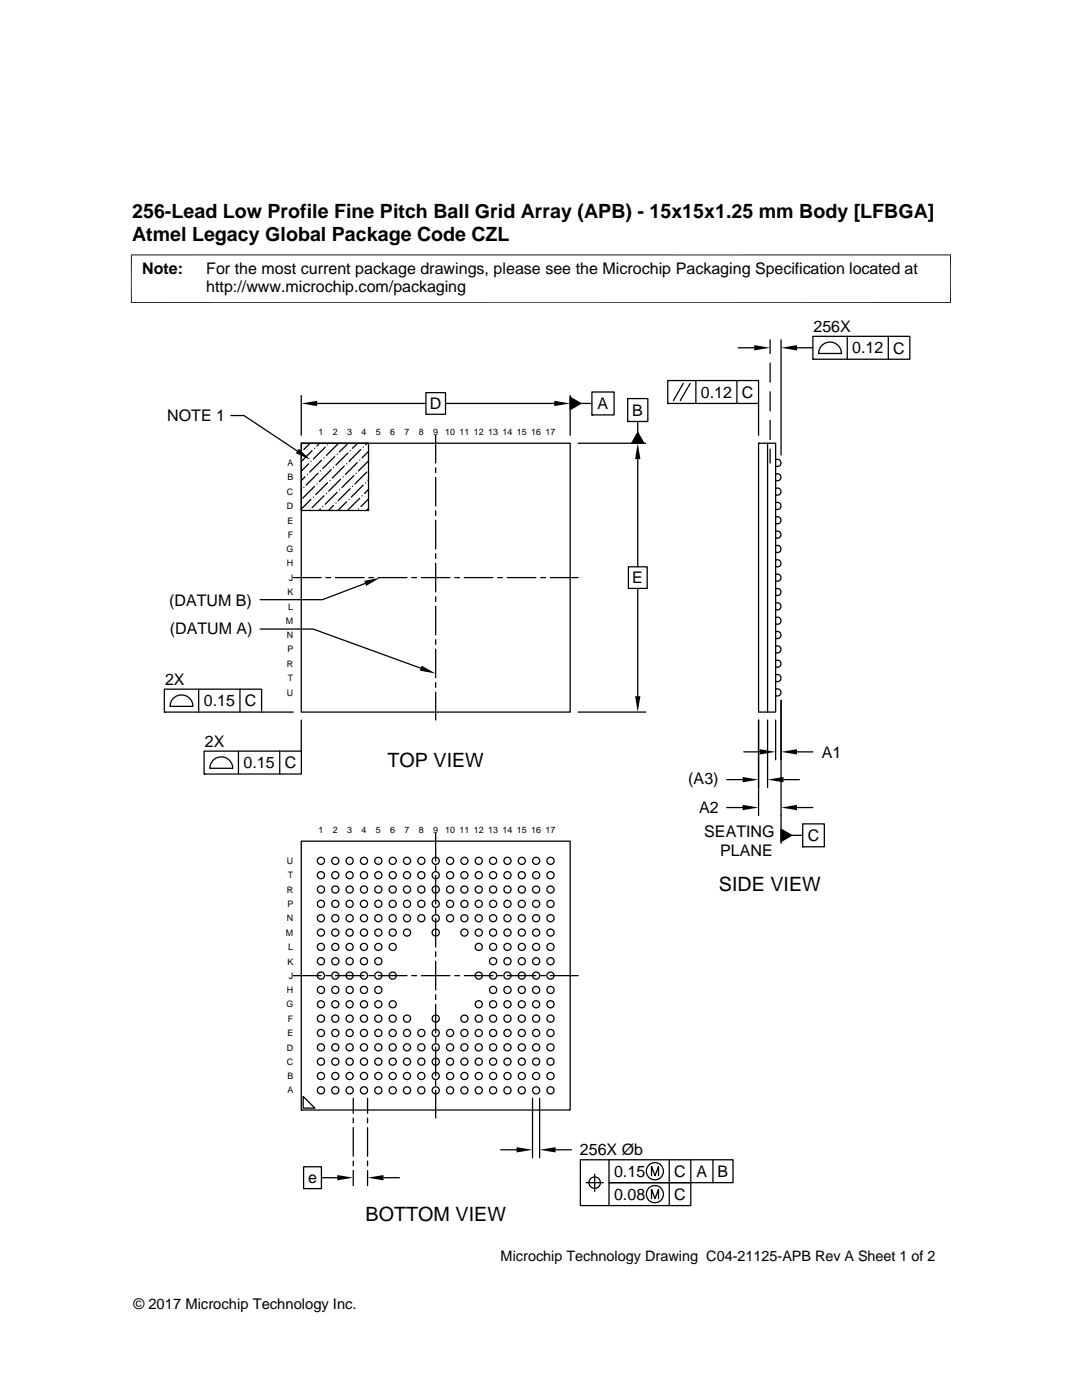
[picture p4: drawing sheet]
<svg xmlns="http://www.w3.org/2000/svg" width="216mm" height="279mm" viewBox="0 0 216 279" stroke-linecap="round" stroke-linejoin="round" font-family="sans-serif">
<g fill="none" stroke="#000" stroke-width=".25">
<path d="M60.1 78.9v8M85 78.4h3.9v4.3h-3.9zM113.8 79.3l2.1 1.2-2.1 1.2zM113.8 78.9v8M118.1 78.2h4.4v4.6h-4.4zM125.2 79.5h4.1v4.6h-4.1zM133.2 75.9h18.2v4.6h-18.2zM136.3 76.5l-1.9 3.4M137.7 76.5l-2 3.4M138.9 75.9v4.6M147 75.9v4.6M147.3 69.4h3.2"/>
<path d="M153.7 67.8v2.8M153.7 72.5v3.8M153.7 78.2v3.8M155.9 67.8v23M159 69.4h3.2M162.2 67.1h19.3v4.6h-19.3zM162.2 71.7h.1M164.1 68.8a2.29 2.29 0 0 1 2.5-.3 2.29 2.29 0 0 1 1.3 2h-4.6l.4-1.1zM169.1 67.1v4.6M177.2 67.1v4.6M46.1 82.9h2.6l10.6 7.1M60.1 88.5h53.7v53.6h-53.7z"/>
<path d="M60.1 88.5h.1M60.1 88.5h13.4v13.4h-13.4zM60.2 90.2h.1M60.2 97.8h-.1M60.6 97.3h.1M60.9 95.2l-.8 .7M61.3 94.7h.1M61.6 92.6l-1.5 1.4M61.9 88.5l-1.3 1.2M62 92.1h.1M62 99.7l-1.9 1.9M62.3 89.9l-2.2 2.2"/>
<path d="M62.5 99.2h.1M62.8 89.5h.1M62.8 97.1l-2.4 2.3M63.2 96.6h.1M63.3 80.5h21.7M63.5 94.4l-2.4 2.4M63.8 88.5l-.6 .5M63.9 94h.1M64.2 91.8l-2.4 2.4M64.6 91.4h.1M64.6 99l-2.3 2.3M64.9 89.2l-2.4 2.4"/>
<path d="M65.1 98.5h.1M65.4 88.8h.1M65.4 96.4l-2.4 2.3M65.8 95.9h.1M66.1 93.7l-2.4 2.4M66.5 93.3h.1M66.8 91.1l-2.4 2.4M67.3 90.7h.1M67.3 98.3l-2.4 2.3M67.5 88.5l-2.4 2.4M67.7 97.8h.1M68 95.6l-2.4 2.4"/>
<path d="M68.5 95.2h.1M68.7 93l-2.4 2.4M69.2 92.6h.1M69.4 90.4l-2.4 2.4M69.5 88.5l-1.8 1.7M69.6 99.7h.1M69.9 89.9h.1M69.9 97.5l-2.4 2.4M70.3 97.1h.1M70.6 94.9l-2.4 2.4M71.1 94.4h.1M71.3 92.3l-2.4 2.4"/>
<path d="M71.4 88.5l-1.1 1M71.8 91.8h.1M71.8 99.4l-2.4 2.4M72 89.7l-2.4 2.4M72.2 99h.1M72.5 89.2h.1M72.5 96.8l-2.4 2.4M73 96.4h.1M73.2 94.2l-2.4 2.4M73.3 88.5l-.3 .3M73.5 90.1l-1.3 1.3M73.5 92l-2 2"/>
<path d="M73.5 95.8l-.1 .1M73.5 97.7l-.8 .8M73.5 99.6l-1.5 1.5M86.9 86.9v5.5M86.9 93.4v.9M86.9 95.3v5.7M88.9 80.5h21.7M115.4 88.5h13.4M115.9 80.5h2.2M118.1 82.8h.1M125.2 84.1h.1M127.3 91.6v21.5"/>
<path d="M127.3 86.3l1.2 2.2h-2.5zM127.3 84.1v2.2M133.2 80.5h.1M151.4 80.5v6.4M151.4 88.5h3.4v53.6h-3.4zM151.4 88.5h.1M153.2 88.5v53.6M153.7 83.9v3.8M153.7 89.6v2.8M154.8 97.5a.71 .71 0 0 1 1 .6 .71 .71 0 0 1-1 .6M154.8 94.6h.2a.71 .71 0 0 1 .8 .8 .71 .71 0 0 1-1 .5M154.8 91.8l.7-.1a.72 .72 0 0 1 0 1.3h-.7"/>
<path d="M58.5 115.3h5.6M61.8 101.8h.1M63.9 101.6l-.3 .3M64.4 101.1h.1M65 115.3h1M66.5 100.9l-.9 1M66.9 115.3h5.7M67 100.4h.1M69.2 100.1l-1.8 1.8M71.5 101.6h.1M72.9 116.4l-8.6 3.3h-12.4M73.5 101.5l-.4 .4"/>
<path d="M73.6 115.3h.9M75.5 115.3h5.7M82.2 115.3h.9M84.1 115.3h5.7M86.9 101.9v1M86.9 103.8v5.8M86.9 110.5v1M86.9 112.4v5.7M86.9 119.1v.9M90.7 115.3h1M92.6 115.3h5.8M99.3 115.3h1"/>
<path d="M101.2 115.3h5.7M107.9 115.3h.9M109.8 115.3h5.6M125.4 113.1h3.7v4.3h-3.7zM127.3 117.4v21.5M154.8 117.5a.72 .72 0 0 1 1 .6 .72 .72 0 0 1-1 .7M154.8 114.7l.7-.1a.72 .72 0 0 1 0 1.3h-.7M154.8 111.8a.72 .72 0 0 1 1 .6 .72 .72 0 0 1-1 .7M154.8 108.9a.71 .71 0 0 1 1 .7 .71 .71 0 0 1-1 .6M154.8 106.1a.72 .72 0 0 1 1 .6 .72 .72 0 0 1-1 .6M154.8 103.2h.7a.72 .72 0 0 1 0 1.3h-.7M154.8 100.4a.72 .72 0 0 1 1 .6 .72 .72 0 0 1-1 .6"/>
<path d="M32.8 137.5h19.4v4.6h-19.4zM34.7 139.3a2.29 2.29 0 0 1 2.4-.4 2.29 2.29 0 0 1 1.4 2.1h-4.6l.3-1.2zM39.6 137.5v4.6M47.9 137.5v4.6M51.9 125.5h10.6l21.4 7.8M86.9 121v5.7M86.9 127.7v.9M86.9 129.6v5.7M86.9 136.2v1M86.9 138.1v5.6M154.8 137.6l.7-.1a.72 .72 0 0 1 0 1.3h-.7M154.8 134.7a.71 .71 0 0 1 1 .5 .71 .71 0 0 1-.8 .8l-.2-.1"/>
<path d="M154.8 131.8a.71 .71 0 0 1 1 .7 .71 .71 0 0 1-1 .6M154.8 129a.72 .72 0 0 1 1 .6 .72 .72 0 0 1-1 .6M154.8 126.1h.7a.72 .72 0 0 1 0 1.3h-.7M154.8 123.3a.72 .72 0 0 1 1 .6 .72 .72 0 0 1-1 .6M154.8 120.4a.71 .71 0 0 1 1 .6 .71 .71 0 0 1-1 .6M155.9 139.8v28.5M32.8 142.1h.1M40.7 149.9h19.4v4.6h-19.4zM40.7 154.5h.1M42.6 151.6a2.29 2.29 0 0 1 2.5-.4 2.29 2.29 0 0 1 1.3 2.1h-4.5l.3-1.1zM47.6 149.9v4.6M52.2 142.1h6.3"/>
<path d="M55.8 149.9v4.6M60.1 143.7v6.2M115.4 142.1h13.4M145 155.6h3.2M148.4 150.1h3.2M151.4 143.7v19.1M153.2 143.7v13.5M154.8 143.7v7.9M156.3 155.6h3.2M159 150.1h3.2M60.1 167.9h53.7v53.6h-53.7zM86.9 166.3v5.6"/>
<path d="M86.9 172.8v1M86.9 174.7v5.7M145 161.2h3.2M155.9 165.5l2.1 1.2-2.1 1.2zM158 166.7h2.2M159 161.2h3.2M160.2 164.4h4.3v4.6h-4.3zM160.2 169h.1M58.5 194.7h5.6M65 194.7h1M66.9 194.7h5.7M73.6 194.7h.9"/>
<path d="M75.5 194.7h5.7M82.2 194.7h.9M84.1 194.7h5.7M86.9 181.4v.9M86.9 183.3v5.7M86.9 189.9v1M86.9 191.9v5.7M86.9 198.5v1M90.7 194.7h1M92.6 194.7h5.8M99.3 194.7h1M101.2 194.7h5.7"/>
<path d="M107.9 194.7h.9M109.8 194.7h5.6M60.5 218.8l2.3 2.3h-2.3zM70.5 219.2v3M73.3 219.2v3M86.9 200.4v5.7M86.9 207.1v.9M86.9 209v5.7M86.9 215.7v.9M86.9 217.6v5.5M106.3 219.2v11.9M107.7 219.2v11.9"/>
<path d="M60.1 221.5h.1M60.6 232.9h3.5v4.3h-3.5zM64.1 235h3.2M70.5 223.1v1M70.5 225v5.8M70.5 231.7v1M70.5 233.6v3M73.3 223.1v1M73.3 225v5.8M73.3 231.7v1M73.3 233.6v3M76.5 235h3.2"/>
<path d="M99.9 229.5h3.2M110.8 229.5h3.2M116.9 236h3.5M118.7 234.3v3.4M121.5 231.5v4.5h16.3v4.6h-22v-9.1h30.5v4.5h-24.8v4.6M130 234.6v-1.8l.7 1.8 .7-1.8v1.8M130 239.2v-1.8l.7 1.8 .7-1.8v1.8M133.5 231.5v9.1M137.8 231.5v4.5M142.3 231.5v4.5"/>
<circle cx="64" cy="171.8" r=".71"/>
<circle cx="64" cy="174.7" r=".71"/>
<circle cx="64" cy="177.5" r=".71"/>
<circle cx="66.9" cy="171.8" r=".72"/>
<circle cx="66.9" cy="177.5" r=".72"/>
<circle cx="66.9" cy="174.7" r=".72"/>
<circle cx="69.8" cy="171.8" r=".72"/>
<circle cx="69.8" cy="177.5" r=".71"/>
<circle cx="69.8" cy="174.7" r=".71"/>
<circle cx="72.6" cy="171.8" r=".72"/>
<circle cx="72.6" cy="177.5" r=".71"/>
<circle cx="72.6" cy="174.7" r=".71"/>
<circle cx="75.5" cy="171.8" r=".71"/>
<circle cx="75.5" cy="174.7" r=".71"/>
<circle cx="75.5" cy="177.5" r=".71"/>
<circle cx="78.4" cy="171.8" r=".72"/>
<circle cx="78.4" cy="177.5" r=".72"/>
<circle cx="78.4" cy="174.7" r=".72"/>
<circle cx="81.2" cy="171.8" r=".72"/>
<circle cx="81.2" cy="177.5" r=".71"/>
<circle cx="81.2" cy="174.7" r=".71"/>
<circle cx="84.1" cy="171.8" r=".72"/>
<circle cx="84.1" cy="177.5" r=".71"/>
<circle cx="84.1" cy="174.7" r=".71"/>
<circle cx="86.9" cy="171.8" r=".71"/>
<circle cx="86.9" cy="174.7" r=".71"/>
<circle cx="86.9" cy="177.5" r=".71"/>
<circle cx="89.8" cy="171.8" r=".72"/>
<circle cx="89.8" cy="177.5" r=".72"/>
<circle cx="89.8" cy="174.7" r=".72"/>
<circle cx="92.7" cy="171.8" r=".72"/>
<circle cx="92.7" cy="177.5" r=".71"/>
<circle cx="92.7" cy="174.7" r=".71"/>
<circle cx="95.5" cy="171.8" r=".72"/>
<circle cx="95.5" cy="177.5" r=".71"/>
<circle cx="95.5" cy="174.7" r=".71"/>
<circle cx="98.4" cy="171.8" r=".71"/>
<circle cx="98.4" cy="174.7" r=".71"/>
<circle cx="98.4" cy="177.5" r=".71"/>
<circle cx="101.3" cy="171.8" r=".72"/>
<circle cx="101.3" cy="177.5" r=".72"/>
<circle cx="101.3" cy="174.7" r=".72"/>
<circle cx="104.1" cy="171.8" r=".72"/>
<circle cx="104.1" cy="177.5" r=".71"/>
<circle cx="104.1" cy="174.7" r=".71"/>
<circle cx="107" cy="171.8" r=".72"/>
<circle cx="107" cy="177.5" r=".71"/>
<circle cx="107" cy="174.7" r=".71"/>
<circle cx="109.8" cy="171.8" r=".71"/>
<circle cx="109.8" cy="174.7" r=".71"/>
<circle cx="109.8" cy="177.5" r=".71"/>
<circle cx="64" cy="191.8" r=".71"/>
<circle cx="64" cy="180.4" r=".71"/>
<circle cx="64" cy="183.2" r=".71"/>
<circle cx="64" cy="194.7" r=".71"/>
<circle cx="64" cy="197.6" r=".71"/>
<circle cx="64" cy="186.1" r=".71"/>
<circle cx="64" cy="189" r=".71"/>
<circle cx="66.9" cy="183.2" r=".72"/>
<circle cx="66.9" cy="194.7" r=".72"/>
<circle cx="66.9" cy="189" r=".72"/>
<circle cx="66.9" cy="191.8" r=".72"/>
<circle cx="66.9" cy="180.4" r=".72"/>
<circle cx="66.9" cy="197.6" r=".72"/>
<circle cx="66.9" cy="186.1" r=".72"/>
<circle cx="69.8" cy="183.3" r=".72"/>
<circle cx="69.8" cy="194.7" r=".72"/>
<circle cx="69.8" cy="189" r=".71"/>
<circle cx="69.8" cy="191.8" r=".71"/>
<circle cx="69.8" cy="180.4" r=".71"/>
<circle cx="69.8" cy="197.6" r=".71"/>
<circle cx="69.8" cy="186.1" r=".71"/>
<circle cx="72.6" cy="194.7" r=".72"/>
<circle cx="72.6" cy="183.3" r=".72"/>
<circle cx="72.6" cy="189" r=".71"/>
<circle cx="72.6" cy="180.4" r=".71"/>
<circle cx="72.6" cy="197.6" r=".71"/>
<circle cx="72.6" cy="191.8" r=".71"/>
<circle cx="72.6" cy="186.1" r=".71"/>
<circle cx="75.5" cy="180.4" r=".71"/>
<circle cx="75.5" cy="191.8" r=".71"/>
<circle cx="75.5" cy="194.7" r=".71"/>
<circle cx="75.5" cy="183.2" r=".71"/>
<circle cx="75.5" cy="186.1" r=".71"/>
<circle cx="75.5" cy="197.6" r=".71"/>
<circle cx="75.5" cy="189" r=".71"/>
<circle cx="78.4" cy="194.7" r=".72"/>
<circle cx="78.4" cy="183.2" r=".72"/>
<circle cx="78.4" cy="189" r=".72"/>
<circle cx="78.4" cy="180.4" r=".72"/>
<circle cx="78.4" cy="186.1" r=".72"/>
<circle cx="81.2" cy="183.3" r=".72"/>
<circle cx="81.2" cy="186.1" r=".71"/>
<circle cx="81.2" cy="180.4" r=".71"/>
<circle cx="84.1" cy="183.3" r=".72"/>
<circle cx="84.1" cy="180.4" r=".71"/>
<circle cx="86.9" cy="180.4" r=".71"/>
<circle cx="86.9" cy="183.2" r=".71"/>
<circle cx="86.9" cy="186.1" r=".71"/>
<circle cx="89.8" cy="183.2" r=".72"/>
<circle cx="89.8" cy="180.4" r=".72"/>
<circle cx="92.7" cy="183.3" r=".72"/>
<circle cx="92.7" cy="186.1" r=".71"/>
<circle cx="92.7" cy="180.4" r=".71"/>
<circle cx="95.5" cy="183.3" r=".72"/>
<circle cx="95.5" cy="194.7" r=".72"/>
<circle cx="95.5" cy="189" r=".71"/>
<circle cx="95.5" cy="186.1" r=".71"/>
<circle cx="95.5" cy="180.4" r=".71"/>
<circle cx="98.4" cy="191.8" r=".71"/>
<circle cx="98.4" cy="180.4" r=".71"/>
<circle cx="98.4" cy="183.2" r=".71"/>
<circle cx="98.4" cy="194.7" r=".71"/>
<circle cx="98.4" cy="197.6" r=".71"/>
<circle cx="98.4" cy="186.1" r=".71"/>
<circle cx="98.4" cy="189" r=".71"/>
<circle cx="101.3" cy="194.7" r=".72"/>
<circle cx="101.3" cy="183.2" r=".72"/>
<circle cx="101.3" cy="189" r=".72"/>
<circle cx="101.3" cy="191.8" r=".72"/>
<circle cx="101.3" cy="197.6" r=".72"/>
<circle cx="101.3" cy="180.4" r=".72"/>
<circle cx="101.3" cy="186.1" r=".72"/>
<circle cx="104.1" cy="183.3" r=".72"/>
<circle cx="104.1" cy="194.7" r=".72"/>
<circle cx="104.1" cy="189" r=".71"/>
<circle cx="104.1" cy="197.6" r=".71"/>
<circle cx="104.1" cy="180.4" r=".71"/>
<circle cx="104.1" cy="191.8" r=".71"/>
<circle cx="104.1" cy="186.1" r=".71"/>
<circle cx="107" cy="183.3" r=".72"/>
<circle cx="107" cy="194.7" r=".72"/>
<circle cx="107" cy="189" r=".71"/>
<circle cx="107" cy="180.4" r=".71"/>
<circle cx="107" cy="191.8" r=".71"/>
<circle cx="107" cy="186.1" r=".71"/>
<circle cx="107" cy="197.6" r=".71"/>
<circle cx="109.8" cy="191.8" r=".71"/>
<circle cx="109.8" cy="180.4" r=".71"/>
<circle cx="109.8" cy="194.7" r=".71"/>
<circle cx="109.8" cy="183.2" r=".71"/>
<circle cx="109.8" cy="197.6" r=".71"/>
<circle cx="109.8" cy="186.1" r=".71"/>
<circle cx="109.8" cy="189" r=".71"/>
<circle cx="64" cy="214.7" r=".71"/>
<circle cx="64" cy="203.3" r=".71"/>
<circle cx="64" cy="206.2" r=".71"/>
<circle cx="64" cy="217.6" r=".71"/>
<circle cx="64" cy="209" r=".71"/>
<circle cx="64" cy="200.4" r=".71"/>
<circle cx="64" cy="211.9" r=".71"/>
<circle cx="66.9" cy="217.6" r=".72"/>
<circle cx="66.9" cy="206.1" r=".72"/>
<circle cx="66.9" cy="211.9" r=".72"/>
<circle cx="66.9" cy="200.4" r=".72"/>
<circle cx="66.9" cy="203.3" r=".72"/>
<circle cx="66.9" cy="214.7" r=".72"/>
<circle cx="66.9" cy="209" r=".72"/>
<circle cx="69.8" cy="217.6" r=".72"/>
<circle cx="69.8" cy="206.2" r=".72"/>
<circle cx="69.8" cy="211.9" r=".71"/>
<circle cx="69.8" cy="200.4" r=".71"/>
<circle cx="69.8" cy="203.3" r=".71"/>
<circle cx="69.8" cy="209" r=".71"/>
<circle cx="69.8" cy="214.7" r=".71"/>
<circle cx="72.6" cy="217.6" r=".72"/>
<circle cx="72.6" cy="206.2" r=".72"/>
<circle cx="72.6" cy="200.4" r=".71"/>
<circle cx="72.6" cy="211.9" r=".71"/>
<circle cx="72.6" cy="214.7" r=".71"/>
<circle cx="72.6" cy="203.3" r=".71"/>
<circle cx="72.6" cy="209" r=".71"/>
<circle cx="75.5" cy="214.7" r=".71"/>
<circle cx="75.5" cy="203.3" r=".71"/>
<circle cx="75.5" cy="217.6" r=".71"/>
<circle cx="75.5" cy="206.2" r=".71"/>
<circle cx="75.5" cy="209" r=".71"/>
<circle cx="75.5" cy="200.4" r=".71"/>
<circle cx="75.5" cy="211.9" r=".71"/>
<circle cx="78.4" cy="217.6" r=".72"/>
<circle cx="78.4" cy="206.1" r=".72"/>
<circle cx="78.4" cy="200.4" r=".72"/>
<circle cx="78.4" cy="211.9" r=".72"/>
<circle cx="78.4" cy="214.7" r=".72"/>
<circle cx="78.4" cy="209" r=".72"/>
<circle cx="78.4" cy="203.3" r=".72"/>
<circle cx="81.2" cy="217.6" r=".72"/>
<circle cx="81.2" cy="206.2" r=".72"/>
<circle cx="81.2" cy="211.9" r=".71"/>
<circle cx="81.2" cy="214.7" r=".71"/>
<circle cx="81.2" cy="209" r=".71"/>
<circle cx="81.2" cy="203.3" r=".71"/>
<circle cx="84.1" cy="217.6" r=".72"/>
<circle cx="84.1" cy="206.2" r=".72"/>
<circle cx="84.1" cy="211.9" r=".71"/>
<circle cx="84.1" cy="214.7" r=".71"/>
<circle cx="84.1" cy="209" r=".71"/>
<circle cx="86.9" cy="214.7" r=".71"/>
<circle cx="86.9" cy="203.3" r=".71"/>
<circle cx="86.9" cy="206.2" r=".71"/>
<circle cx="86.9" cy="217.6" r=".71"/>
<circle cx="86.9" cy="209" r=".71"/>
<circle cx="86.9" cy="211.9" r=".71"/>
<circle cx="89.8" cy="206.1" r=".72"/>
<circle cx="89.8" cy="217.6" r=".72"/>
<circle cx="89.8" cy="211.9" r=".72"/>
<circle cx="89.8" cy="209" r=".72"/>
<circle cx="89.8" cy="214.7" r=".72"/>
<circle cx="92.7" cy="217.6" r=".72"/>
<circle cx="92.7" cy="206.2" r=".72"/>
<circle cx="92.7" cy="211.9" r=".71"/>
<circle cx="92.7" cy="209" r=".71"/>
<circle cx="92.7" cy="203.3" r=".71"/>
<circle cx="92.7" cy="214.7" r=".71"/>
<circle cx="95.5" cy="217.6" r=".72"/>
<circle cx="95.5" cy="206.2" r=".72"/>
<circle cx="95.5" cy="200.4" r=".71"/>
<circle cx="95.5" cy="211.9" r=".71"/>
<circle cx="95.5" cy="214.7" r=".71"/>
<circle cx="95.5" cy="203.3" r=".71"/>
<circle cx="95.5" cy="209" r=".71"/>
<circle cx="98.4" cy="203.3" r=".71"/>
<circle cx="98.4" cy="214.7" r=".71"/>
<circle cx="98.4" cy="206.2" r=".71"/>
<circle cx="98.4" cy="217.6" r=".71"/>
<circle cx="98.4" cy="209" r=".71"/>
<circle cx="98.4" cy="200.4" r=".71"/>
<circle cx="98.4" cy="211.9" r=".71"/>
<circle cx="101.3" cy="217.6" r=".72"/>
<circle cx="101.3" cy="206.1" r=".72"/>
<circle cx="101.3" cy="211.9" r=".72"/>
<circle cx="101.3" cy="200.4" r=".72"/>
<circle cx="101.3" cy="203.3" r=".72"/>
<circle cx="101.3" cy="209" r=".72"/>
<circle cx="101.3" cy="214.7" r=".72"/>
<circle cx="104.1" cy="217.6" r=".72"/>
<circle cx="104.1" cy="206.2" r=".72"/>
<circle cx="104.1" cy="200.4" r=".71"/>
<circle cx="104.1" cy="211.9" r=".71"/>
<circle cx="104.1" cy="209" r=".71"/>
<circle cx="104.1" cy="203.3" r=".71"/>
<circle cx="104.1" cy="214.7" r=".71"/>
<circle cx="107" cy="217.6" r=".72"/>
<circle cx="107" cy="206.2" r=".72"/>
<circle cx="107" cy="200.4" r=".71"/>
<circle cx="107" cy="211.9" r=".71"/>
<circle cx="107" cy="214.7" r=".71"/>
<circle cx="107" cy="203.3" r=".71"/>
<circle cx="107" cy="209" r=".71"/>
<circle cx="109.8" cy="214.7" r=".71"/>
<circle cx="109.8" cy="203.3" r=".71"/>
<circle cx="109.8" cy="217.6" r=".71"/>
<circle cx="109.8" cy="206.2" r=".71"/>
<circle cx="109.8" cy="209" r=".71"/>
<circle cx="109.8" cy="211.9" r=".71"/>
<circle cx="109.8" cy="200.4" r=".71"/>
<circle cx="118.7" cy="236" r="1.14"/>
<circle cx="130.7" cy="238.3" r="1.72"/>
<circle cx="130.7" cy="233.7" r="1.72"/>
</g>
<g fill="#000">
<path d="M60.1 80.5l3.2-.5v1zM110.6 80l3.2 .5-3.2 .5zM150.5 68.9l3.2 .5-3.2 .5zM155.9 69.4l3.1-.5v1zM59.6 89.6l2.4 2.2-3-1.4zM113.8 79.3l2.1 1.2-2.1 1.2zM127.3 88.5l.5 3.1h-1.1zM127.3 86.3l1.2 2.2h-2.5zM72.7 115.9l3.1-.6-2.7 1.6zM84.1 132.8l2.8 1.6-3.1-.6zM126.7 138.9h1.1l-.5 3.2zM148.2 155.1l3.2 .5-3.2 .5z"/>
<path d="M151.6 149.5l3.2 .6-3.2 .5zM153.2 155.6l3.1-.5v1zM155.9 150.1l3.1-.6v1.1zM148.2 160.6l3.2 .6-3.2 .5zM155.9 165.5l2.1 1.2-2.1 1.2zM155.9 161.2l3.1-.6v1.1zM67.3 234.5l3.2 .5-3.2 .6zM73.3 235l3.2-.5v1.1zM103.1 228.9l3.2 .6-3.2 .5zM107.7 229.5l3.1-.6v1.1z"/>
</g>
<path d="M26.1 50.9h163.7M26.2 50.8v9.7M189.7 50.8v9.7M26.1 60.4h163.7" fill="none" stroke="#000" stroke-width=".2"/>
<g font-size="3.9">
<text x="26.4" y="43.5">256-Lead Low Profile Fine Pitch Ball Grid Array (APB) - 15x15x1.25 mm Body [LFBGA]</text>
<text x="26.4" y="48">Atmel Legacy Global Package Code CZL</text>
<text x="77.3" y="153">TOP VIEW</text>
<text x="143.4" y="177.9">SIDE VIEW</text>
<text x="72.9" y="243.6">BOTTOM VIEW</text>
</g>
<g font-size="3.2">
<text x="28.4" y="54.6">Note:</text>
<text x="41.1" y="58.3">http://www.microchip.com/packaging</text>
<text x="41.1" y="54.6">For the most current package drawings, please see the Microchip Packaging Specification located at</text>
<text x="162.3" y="66.4">256X</text>
<text x="170.1" y="70.5">0.12</text>
<text x="178.2" y="70.5">C</text>
<text x="85.7" y="81.7">D</text>
<text x="119.3" y="81.7">A</text>
<text x="126.2" y="83">B</text>
<text x="139.8" y="79.4">0.12</text>
<text x="148" y="79.4">C</text>
<text x="33.4" y="84.1">NOTE 1</text>
<text x="126.2" y="116.4">E</text>
<text x="33.7" y="120.8">(DATUM B)</text>
<text x="33.9" y="126.6">(DATUM A)</text>
<text x="32.9" y="136.7">2X</text>
<text x="40.7" y="140.9">0.15</text>
<text x="48.9" y="141">C</text>
<text x="40.9" y="149.1">2X</text>
<text x="48.6" y="153.3">0.15</text>
<text x="56.8" y="153.3">C</text>
<text x="164" y="151.2">A1</text>
<text x="137.3" y="156.4">(A3)</text>
<text x="139.5" y="162.3">A2</text>
<text x="140.5" y="167.1">SEATING</text>
<text x="161.2" y="167.9">C</text>
<text x="143.7" y="170.8">PLANE</text>
<text x="115.7" y="230.6">256X Øb</text>
<text x="61.5" y="236.2">e</text>
<text x="122.5" y="234.9">0.15</text>
<text x="122.5" y="239.5">0.08</text>
<text x="134.5" y="234.9">C</text>
<text x="134.5" y="239.5">C</text>
<text x="139" y="234.9">A</text>
<text x="143.2" y="234.9">B</text>
</g>
<g font-size="2.9">
<text x="99.9" y="251.7">Microchip Technology Drawing C04-21125-APB Rev A Sheet 1 of 2</text>
<text x="26.6" y="261.3">© 2017 Microchip Technology Inc.</text>
</g>
<g font-size="1.8">
<text x="63.5" y="86.9">1</text>
<text x="66.4" y="86.9">2</text>
<text x="69.3" y="86.9">3</text>
<text x="72.1" y="86.9">4</text>
<text x="75" y="86.9">5</text>
<text x="77.9" y="86.9">6</text>
<text x="80.7" y="86.9">7</text>
<text x="83.6" y="86.9">8</text>
<text x="86.4" y="86.9">9</text>
<text x="88.8" y="86.9">10 11 12 13 14 15 16 17</text>
<text x="57.3" y="95.9">B</text>
<text x="57.3" y="93">A</text>
<text x="57.2" y="101.6">D</text>
<text x="57.2" y="98.7">C</text>
<text x="57.3" y="104.5">E</text>
<text x="57.4" y="107.3">F</text>
<text x="57.2" y="110.2">G</text>
<text x="57.2" y="113.1">H</text>
<text x="57.3" y="118.8">K</text>
<text x="57.6" y="115.9">J</text>
<text x="57" y="124.5">M</text>
<text x="57.5" y="121.6">L</text>
<text x="57.2" y="127.4">N</text>
<text x="57.3" y="130.2">P</text>
<text x="57.2" y="133.1">R</text>
<text x="57.4" y="136">T</text>
<text x="57.2" y="138.8">U</text>
<text x="63.5" y="166.3">1</text>
<text x="66.4" y="166.3">2</text>
<text x="69.3" y="166.3">3</text>
<text x="72.1" y="166.3">4</text>
<text x="75" y="166.3">5</text>
<text x="77.9" y="166.3">6</text>
<text x="80.7" y="166.3">7</text>
<text x="83.6" y="166.3">8</text>
<text x="86.4" y="166.3">9</text>
<text x="88.8" y="166.3">10 11 12 13 14 15 16 17</text>
<text x="57.2" y="172.4">U</text>
<text x="57.2" y="178.2">R</text>
<text x="57.4" y="175.3">T</text>
<text x="57.2" y="183.9">N</text>
<text x="57.3" y="181">P</text>
<text x="57" y="186.8">M</text>
<text x="57.5" y="189.6">L</text>
<text x="57.3" y="192.5">K</text>
<text x="57.6" y="195.3">J</text>
<text x="57.2" y="201.1">G</text>
<text x="57.2" y="198.2">H</text>
<text x="57.4" y="203.9">F</text>
<text x="57.2" y="209.7">D</text>
<text x="57.3" y="206.8">E</text>
<text x="57.2" y="212.5">C</text>
<text x="57.3" y="215.4">B</text>
<text x="57.3" y="218.2">A</text>
</g>
</svg>
